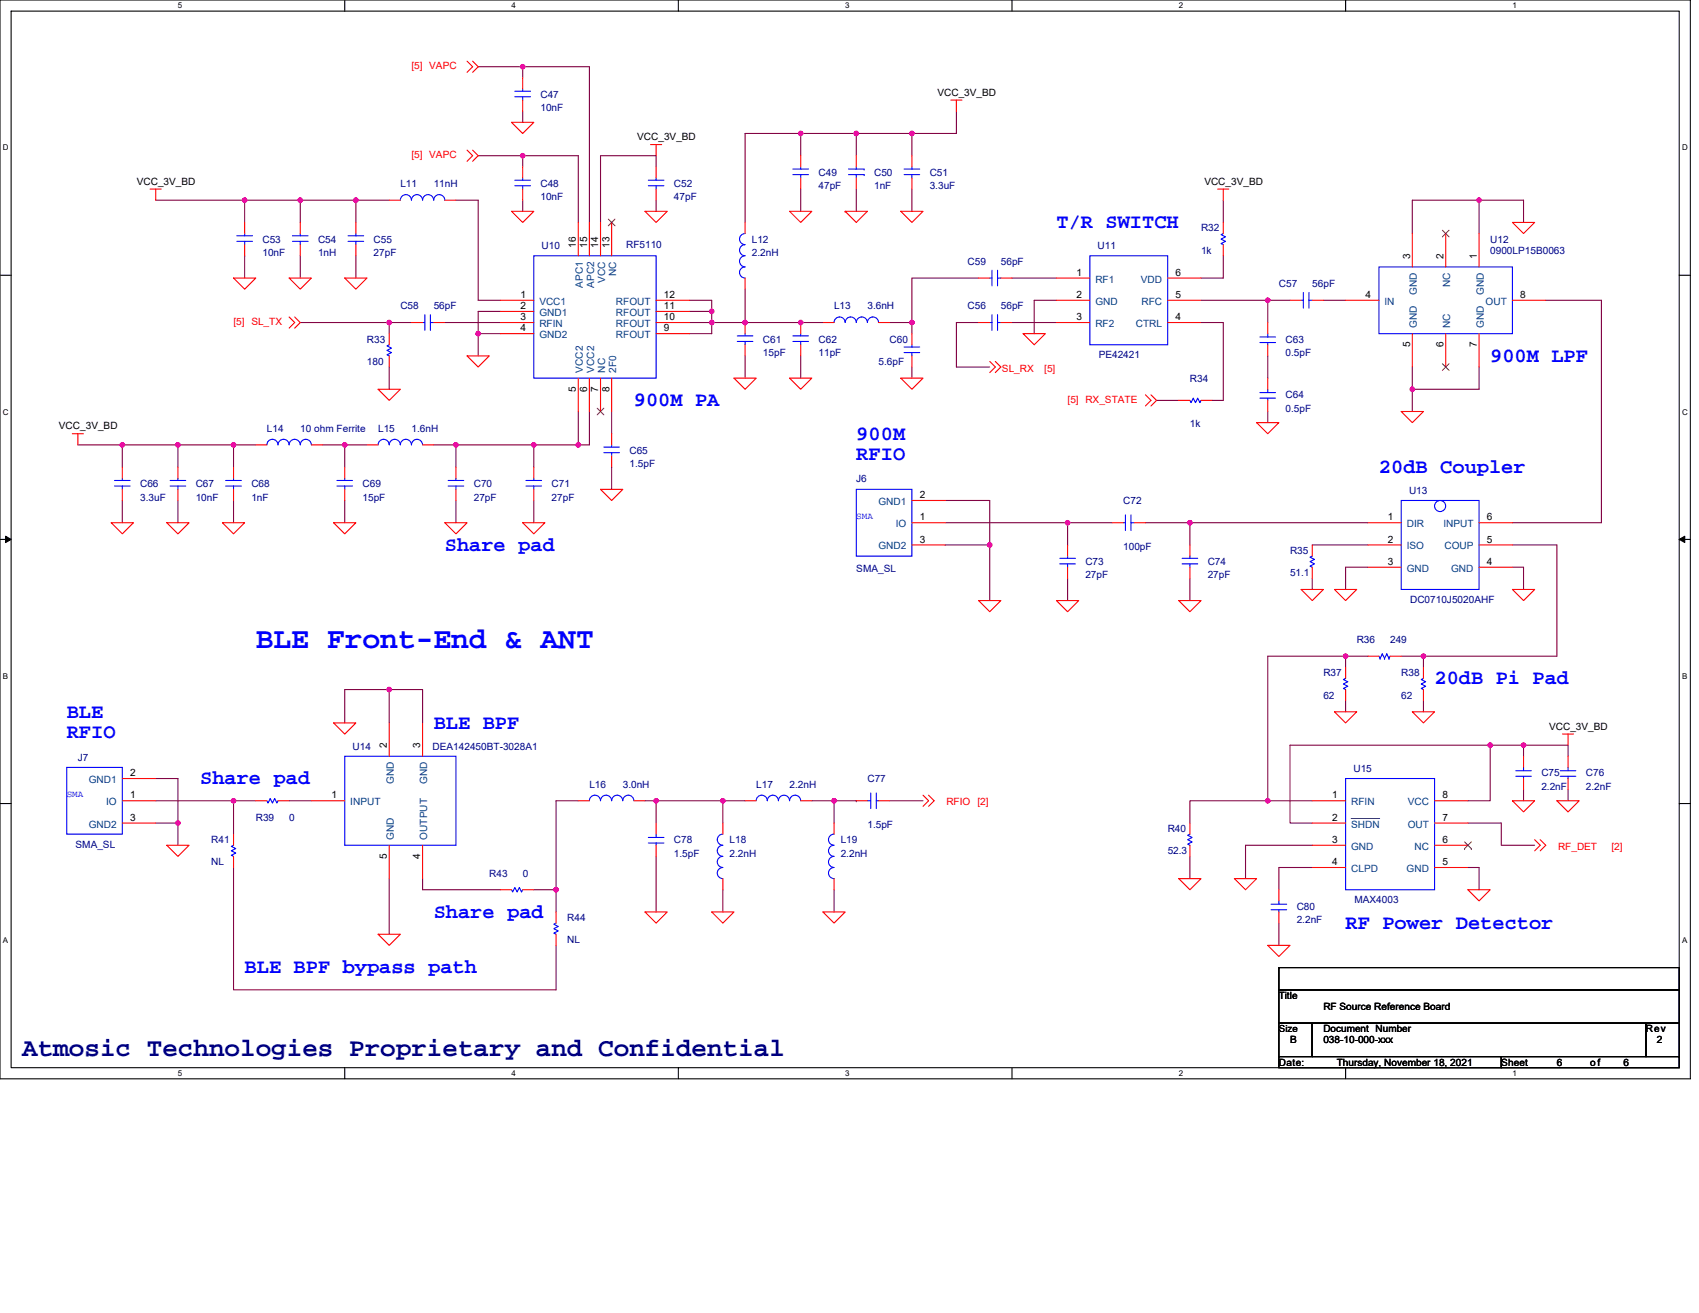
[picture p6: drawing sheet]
<svg xmlns="http://www.w3.org/2000/svg" width="279mm" height="216mm" viewBox="0 0 279 216" stroke-linecap="round" stroke-linejoin="round" font-family="sans-serif">
<path d="M0 0h278v177.4h-278zM1.8 1.8h274.3v173.8h-274.3z" fill="none" stroke="#000" stroke-width=".18"/>
<g fill="#fff">
<path d="M29.3 .2h.7v1.4h-.7z"/>
<path d="M29.3 175.7h.7v1.5h-.7z"/>
</g>
<path d="M56.7 0v1.8M56.7 175.6v1.8" fill="none" stroke="#000" stroke-width=".18"/>
<g fill="#fff">
<path d="M84.1 .2h.8v1.4h-.8z"/>
<path d="M84.1 175.7h.8v1.5h-.8z"/>
</g>
<path d="M111.6 0v1.8M111.6 175.6v1.8" fill="none" stroke="#000" stroke-width=".18"/>
<g fill="#fff">
<path d="M139 .2h.7v1.4h-.7z"/>
<path d="M139 175.7h.7v1.5h-.7z"/>
</g>
<path d="M166.4 0v1.8M166.4 175.6v1.8" fill="none" stroke="#000" stroke-width=".18"/>
<g fill="#fff">
<path d="M193.9 .2h.7v1.4h-.7z"/>
<path d="M193.9 175.7h.7v1.5h-.7z"/>
</g>
<path d="M221.3 0v1.8M221.3 175.6v1.8" fill="none" stroke="#000" stroke-width=".18"/>
<g fill="#fff">
<path d="M248.7 .2h.8v1.4h-.8z"/>
<path d="M248.7 175.7h.8v1.5h-.8z"/>
<path d="M.5 23.5h.9v1.5h-.9z"/>
<path d="M276.6 23.5h1v1.5h-1z"/>
<path d="M.5 67h.9v1.4h-.9z"/>
<path d="M276.6 67h1v1.4h-1z"/>
</g>
<path d="M0 45.3h1.8M276.1 45.3h1.9" fill="none" stroke="#000" stroke-width=".18"/>
<g fill="#fff">
<path d="M.5 110.4h.8v1.5h-.8z"/>
<path d="M276.6 110.4h.9v1.5h-.9z"/>
</g>
<path d="M0 88.7h1.8M276.1 88.7h1.9" fill="none" stroke="#000" stroke-width=".18"/>
<path d="M.9 88.2l.9 .5-.9 .5zM276.1 88.7l1-.5v1z" fill="#000"/>
<path d="M.9 88.2l.9 .5-.9 .5zM276.1 88.7l1-.5v1z" fill="none" stroke="#000" stroke-width=".16"/>
<g fill="#fff">
<path d="M.5 153.8h.8v1.5h-.8z"/>
<path d="M276.6 153.8h.9v1.5h-.9z"/>
</g>
<path d="M0 132.1h1.8M276.1 132.1h1.9M210.3 159.1h65.8v3.7h-65.8zM210.3 168.2h5.5v5.5h-5.5zM210.3 162.8h65.8v5.4h-65.8zM210.3 173.7h36.6v1.9h-36.6zM215.8 168.2h54.9v5.5h-54.9zM246.9 173.7h29.2v1.9h-29.2zM270.7 168.2h5.4v5.5h-5.4z" fill="none" stroke="#000" stroke-width=".18"/>
<g fill="none" stroke="#800040" stroke-width=".18">
<path d="M78.6 11h7.4M86 11v1.8M86 11h10.9v25.6M86 18.3v1.8M157.3 18.3v3.6h-7.3M25.6 32.9h14.6M40.2 32.9v3.7M40.2 32.9h9.2M49.4 32.9h9.1M49.4 32.9v3.7M58.5 32.9v3.7M58.5 32.9h5.5"/>
<path d="M75 32.9h3.6v16.5h3.7M78.6 25.6h7.4M86 25.6h9.1v11M86 25.6v1.8M86 32.9v1.8M107.9 27.4v-1.8h-9.1v11M107.9 32.9v1.8M131.7 21.9h-9.2v14.7M131.7 21.9v3.7M131.7 21.9h.1M131.7 21.9h9.1M131.7 31.1v3.6"/>
<path d="M140.8 31.1v3.6M150 21.9h-9.2v3.7M150 21.9v3.7M150 31.1v3.6M201.2 32.9v3.7M243.2 32.9v5.5M243.2 32.9h-10.9v5.5M243.2 32.9h7.3v3.7M40.2 42.1v3.6M49.4 53h14.6M49.4 42.1v3.6M58.5 42.1v3.6"/>
<path d="M64 53h3.7M64 53v1.9M73.2 53h9.1M78.6 54.9h3.7M78.6 54.9v3.6M82.3 51.2h-3.7v3.7M113.4 49.4h3.6v1.8M113.4 51.2h3.6M113.4 53h3.6M117 51.2v1.8M117 53v1.9h-3.6M117 53h5.5"/>
<path d="M122.5 58.5v3.7M122.5 53h12.8M122.5 47.5v5.5M131.7 58.5v3.7M146.3 53h3.7M150 53v1.9M160.9 53h-3.6v7.4h5.5M160.9 45.7h-10.9v7.3M166.4 45.7h7.3M166.4 53h7.3M173.7 49.4h-3.6v5.5M197.5 49.4h11"/>
<path d="M197.5 53h3.7v12.8h-1.9M201.2 42.1v3.6h-3.7M208.5 58.5v3.7M212.1 49.4h-3.6v3.6M217.6 49.4h3.7M254.2 49.4h9.1v36.6h-14.6M12.8 73.2h7.3M20.1 73.2h9.2M20.1 73.2v3.6M29.3 73.2h9.1M29.3 73.2v3.6M38.4 73.2h3.7"/>
<path d="M38.4 73.2v3.6M53 73.2h3.7M56.7 73.2h3.7M56.7 73.2v3.6M64 60.4v3.6M71.3 73.2h3.7M75 73.2h12.8M75 73.2v3.6M87.8 73.2h7.3M87.8 73.2v3.6M95.1 67.7v5.5M96.9 67.7v5.5h-1.8"/>
<path d="M100.6 76.8v3.7M100.6 67.7v3.6M150 60.4v1.8M190.2 65.8h3.7M208.5 67.7v1.8M232.3 64v3.7M232.3 60.4v3.6M243.2 60.4v3.6h-10.9M20.1 82.3v3.7M29.3 82.3v3.7M38.4 82.3v3.7M56.7 82.3v3.7"/>
<path d="M75 82.3v3.7M87.8 82.3v3.7M155.4 86h20.2M155.4 82.3h7.4v7.3M155.4 89.6h7.4M162.8 89.6v9.2M175.6 95.1v3.7M182.9 86h-7.3v3.6M188.4 86h7.3M195.7 95.1v3.7M195.7 86v3.6M195.7 86h29.2"/>
<path d="M215.8 89.6h9.1M215.8 95.1v1.8M224.9 93.3h-3.6v3.6M248.7 93.3h1.8v3.6M248.7 89.6h7.3v18.3h-21.9M64 113.4h-7.3v5.5M64 113.4v5.5M64 113.4h5.5v5.5M221.3 107.9v1.8M221.3 115.2v1.8M221.3 107.9h3.6M221.3 107.9h-12.8v23.8"/>
<path d="M230.4 107.9h3.7M234.1 115.2v1.8M234.1 107.9v1.8M25.6 135.3h3.7M25.6 128h3.7v7.3M25.6 131.7h12.8M29.3 135.3v3.7M38.4 131.7h3.7M38.4 131.7v5.5M47.5 131.7h3.7M95.1 131.7h-3.7v14.6M106.1 131.7h12.8"/>
<path d="M107.9 131.7v3.6M118.9 131.7h3.6M118.9 131.7v3.6M133.5 131.7h3.7M137.2 131.7h3.6M137.2 131.7v3.6M140.8 131.7h.1M146.3 131.7h5.5M208.5 131.7h7.3M208.5 131.7h-12.8v3.6M215.8 139h-11v5.5M241.4 135.3h5.5v3.7h5.5"/>
<path d="M245.1 122.5h-33v12.8h3.7M245.1 122.5h5.4M245.1 122.5v9.2h-3.7M250.5 129.8v1.9M250.5 124.4v-1.9h7.4v1.9M257.9 129.8v1.9M38.4 142.6v20.2h53v-7.4M64 144.5v9.1M69.5 144.5v1.8h12.8M87.8 146.3h3.6M91.4 146.3v3.7M107.9 140.8v9.2"/>
<path d="M118.9 146.3v3.7M137.2 146.3v3.7M195.7 140.8v3.7M210.3 151.8v3.6M215.8 142.6h-5.5v3.7M241.4 142.6h1.8v3.7"/>
</g>
<g fill="#f0f" stroke="#f0f" stroke-width=".18">
<circle cx="85.9" cy="11" r=".37"/>
<circle cx="85.9" cy="25.6" r=".37"/>
<circle cx="140.8" cy="21.9" r=".37"/>
<circle cx="131.7" cy="21.9" r=".37"/>
<circle cx="150" cy="21.9" r=".37"/>
<circle cx="40.2" cy="32.9" r=".37"/>
<circle cx="49.4" cy="32.9" r=".37"/>
<circle cx="58.5" cy="32.9" r=".37"/>
<circle cx="243.2" cy="32.9" r=".37"/>
<circle cx="122.5" cy="53" r=".37"/>
<circle cx="117" cy="51.2" r=".37"/>
<circle cx="64" cy="53" r=".37"/>
<circle cx="117" cy="53" r=".37"/>
<circle cx="131.7" cy="53" r=".37"/>
<circle cx="150" cy="53" r=".37"/>
<circle cx="78.6" cy="54.9" r=".37"/>
<circle cx="95.1" cy="73.1" r=".37"/>
<circle cx="232.3" cy="64" r=".37"/>
<circle cx="20.1" cy="73.1" r=".37"/>
<circle cx="38.4" cy="73.1" r=".37"/>
<circle cx="29.3" cy="73.1" r=".37"/>
<circle cx="56.7" cy="73.1" r=".37"/>
<circle cx="75" cy="73.1" r=".37"/>
<circle cx="87.8" cy="73.1" r=".37"/>
<circle cx="175.6" cy="85.9" r=".37"/>
<circle cx="162.8" cy="89.6" r=".37"/>
<circle cx="195.7" cy="85.9" r=".37"/>
<circle cx="64" cy="113.4" r=".37"/>
<circle cx="29.3" cy="135.3" r=".37"/>
<circle cx="221.3" cy="107.9" r=".37"/>
<circle cx="208.5" cy="131.7" r=".37"/>
<circle cx="245.1" cy="122.5" r=".37"/>
<circle cx="234.1" cy="107.9" r=".37"/>
<circle cx="250.5" cy="122.5" r=".37"/>
<circle cx="107.9" cy="131.7" r=".37"/>
<circle cx="91.4" cy="146.3" r=".37"/>
<circle cx="38.4" cy="131.7" r=".37"/>
<circle cx="208.5" cy="49.4" r=".37"/>
<circle cx="118.9" cy="131.7" r=".37"/>
<circle cx="137.2" cy="131.7" r=".37"/>
</g>
<g fill="none" stroke="#f00" stroke-width=".18">
<path d="M76.8 10.1l.9 .9-.9 .9M77.7 10.1l.9 .9-.9 .9M86 12.8v1.8M86 16.5v1.8M156.4 16.5h1.8M157.3 16.5v1.8M24.7 31.1h1.8M25.6 31.1v1.8M40.2 36.6v1.8M49.4 36.6v1.8M58.5 36.6v1.8M64 32.9h1.8"/>
<path d="M73.2 32.9h1.8M76.8 24.7l.9 .9-.9 .9M77.7 24.7l.9 .9-.9 .9M84.1 20.1h3.7l-1.8 1.8zM84.1 34.7h3.7l-1.8 1.9zM86 27.4v1.9M86 31.1v1.8M95.1 36.6v5.5M96.9 36.6v5.5M98.8 36.6v5.5M100.6 36.6v5.5M106.1 34.7h3.6l-1.8 1.9z"/>
<path d="M107 23.8h1.8M107.9 27.4v1.9M107.9 31.1v1.8M107.9 23.8v1.8M122.5 36.6v1.8M129.8 34.7h3.7l-1.8 1.9zM131.7 25.6v1.8M131.7 29.3v1.8M139 34.7h3.6l-1.8 1.9zM139 34.7h.1M140.8 25.6v1.8M140.8 29.3v1.8"/>
<path d="M148.1 34.7h3.7l-1.8 1.9zM150 25.6v1.8M150 29.3v1.8M200.3 31.1h1.8M201.2 31.1v1.8M201.2 36.6v1.8M232.3 38.4v5.5M237.7 38.4v5.5M243.2 38.4v5.5M248.7 36.6h3.7l-1.9 1.8zM38.4 45.7h3.7l-1.9 1.8zM40.2 40.2v1.9"/>
<path d="M47.5 52.1l1 .9-1 .9M47.5 45.7h3.7l-1.8 1.8zM48.5 52.1l.9 .9-.9 .9M49.4 40.2v1.9M56.7 45.7h3.7l-1.9 1.8zM58.5 40.2v1.9M64 54.9v1.8M64 58.5v1.9M67.7 53h1.8M71.3 53h1.9M76.8 58.5h3.7l-1.9 1.9zM82.3 49.4h5.5"/>
<path d="M82.3 51.2h5.5M82.3 53h5.5M82.3 54.9h5.5M107.9 54.9h5.5M107.9 53h5.5M107.9 51.2h5.5M107.9 49.4h5.5M122.5 53v1.9M122.5 56.7v1.8M122.5 45.7v1.8M131.7 53v1.9M131.7 56.7v1.8"/>
<path d="M135.3 53h1.9M144.5 53h1.8M150 54.9v1.8M150 58.5v1.9M160.9 53h1.9M160.9 45.7h1.9M162.8 59.4l.9 1-.9 .9M163.7 59.4l.9 1-.9 .9M164.6 53h1.8M164.6 45.7h1.8M168.2 54.9h3.7l-1.8 1.8zM173.7 45.7h5.5"/>
<path d="M173.7 49.4h5.5M173.7 53h5.5M192 53h5.5M192 49.4h5.5M192 45.7h5.5M201.2 40.2v1.9M208.5 56.7v1.8M208.5 53v1.9M212.1 49.4h1.9M215.8 49.4h1.8M221.3 49.4h5.5M232.3 54.9v5.5"/>
<path d="M237.7 54.9v5.5M243.2 54.9v5.5M248.7 49.4h5.5M11.9 71.3h1.8M12.8 71.3v1.9M20.1 76.8v1.8M29.3 76.8v1.8M38.4 76.8v1.8M42.1 73.2h1.8M51.2 73.2h1.8M56.7 76.8v1.8M60.4 73.2h1.8"/>
<path d="M62.2 64h3.6l-1.8 1.8zM69.5 73.2h1.8M75 76.8v1.8M87.8 76.8v1.8M95.1 62.2v5.5M96.9 62.2v5.5M98.8 62.2v5.5M100.6 62.2v5.5M100.6 71.3v1.9M100.6 75v1.8M120.7 62.2h3.7l-1.9 1.8zM129.8 62.2h3.7l-1.8 1.8z"/>
<path d="M148.1 62.2h3.7l-1.8 1.8zM188.4 64.9l.9 .9-.9 1M189.3 64.9l.9 .9-.9 1M193.9 65.8h1.8M197.5 65.8h1.8M206.7 69.5h3.6l-1.8 1.8zM208.5 65.8v1.9M208.5 62.2v1.8M230.4 67.7h3.7l-1.8 1.8zM18.3 86h3.6l-1.8 1.8zM20.1 80.5v1.8M27.4 86h3.7l-1.8 1.8z"/>
<path d="M29.3 80.5v1.8M36.6 86h3.6l-1.8 1.8zM38.4 80.5v1.8M54.9 86h3.6l-1.8 1.8zM56.7 80.5v1.8M73.2 86h3.6l-1.8 1.8zM75 80.5v1.8M86 86h3.6l-1.8 1.8zM87.8 80.5v1.8M98.8 80.5h3.6l-1.8 1.8zM150 86h5.4M150 82.3h5.4"/>
<path d="M150 89.6h5.4M160.9 98.8h3.7l-1.8 1.8zM173.7 98.8h3.7l-1.8 1.8zM175.6 89.6v1.8M175.6 93.3v1.8M182.9 86h1.8M186.5 86h1.9M193.9 98.8h3.6l-1.8 1.8zM195.7 89.6v1.8M195.7 93.3v1.8M214 96.9h3.6l-1.8 1.9zM215.8 89.6v1.8"/>
<path d="M215.8 93.3v1.8M219.5 96.9h3.6l-1.8 1.9zM224.9 86h5.5M224.9 89.6h5.5M224.9 93.3h5.5M243.2 93.3h5.5M243.2 89.6h5.5M243.2 86h5.5M248.7 96.9h3.7l-1.9 1.9zM54.9 118.9h3.6l-1.8 1.8zM64 118.9v5.5M69.5 118.9v5.5"/>
<path d="M219.5 117h3.6l-1.8 1.9zM221.3 109.7v1.9M221.3 113.4v1.8M224.9 107.9h1.9M228.6 107.9h1.8M232.3 117h3.6l-1.8 1.9zM234.1 109.7v1.9M234.1 113.4v1.8M20.1 131.7h5.5M20.1 128h5.5M20.1 135.3h5.5M27.4 139h3.7l-1.8 1.8z"/>
<path d="M38.4 137.2v1.8M42.1 131.7h1.8M45.7 131.7h1.8M51.2 131.7h5.5M64 139v5.5M69.5 139v5.5M95.1 131.7h1.8M104.2 131.7h1.9M107.9 139v1.8M107.9 135.3v1.9M118.9 135.3v1.9M122.5 131.7h1.9"/>
<path d="M131.7 131.7h1.8M137.2 135.3v1.9M140.8 131.7h1.8M144.5 131.7h1.8M151.8 130.8l.9 .9-.9 .9M152.7 130.8l.9 .9-.9 .9M195.7 135.3v1.9M195.7 139v1.8M215.8 131.7h5.5M215.8 135.3h5.5M215.8 139h5.5M235.9 139h5.5"/>
<path d="M235.9 135.3h5.5M235.9 131.7h5.5M248.7 131.7h3.7l-1.9 1.8zM250.5 128v1.8M250.5 124.4v1.8M252.4 138.1l.9 .9-.9 .9M253.3 138.1l.9 .9-.9 .9M256 131.7h3.7l-1.8 1.8zM256.9 120.7h1.9M257.9 128v1.8M257.9 124.4v1.8M257.9 120.7v1.8"/>
<path d="M38.4 140.8v1.8M62.2 153.6h3.6l-1.8 1.8zM82.3 146.3h1.8M86 146.3h1.8M91.4 150v1.8M91.4 153.6v1.8M106.1 150h3.6l-1.8 1.8zM117 150h3.7l-1.8 1.8zM118.9 144.5v1.8M135.3 150h3.7l-1.8 1.8zM137.2 144.5v1.8M193.9 144.5h3.6l-1.8 1.8z"/>
<path d="M203 144.5h3.7l-1.9 1.8zM208.5 155.4h3.6l-1.8 1.9zM210.3 150v1.8M210.3 146.3v1.8M215.8 142.6h5.5M235.9 142.6h5.5M241.4 146.3h3.7l-1.9 1.8z"/>
</g>
<g fill="none" stroke="#00f" stroke-width=".18">
<path d="M84.7 15.9h2.5M84.7 15h2.5M86 14.6v.4M86 15.9v.6M39 39.7h2.5M39 38.8h2.5M40.2 38.4v.4M40.2 39.7v.5M48.1 39.7h2.6M48.1 38.8h2.6M49.4 38.4v.4M49.4 39.7v.5"/>
<path d="M57.2 39.7h2.6M57.2 38.8h2.6M58.5 38.4v.4M58.5 39.7v.5M73.1 32.9a.91 .91 0 0 0-.9-.9 .91 .91 0 0 0-.9 .9 .91 .91 0 0 0-.9-.9 .91 .91 0 0 0-.9 .9 .91 .91 0 0 0-.9-.9 .91 .91 0 0 0-.9 .9 .91 .91 0 0 0-1-.9 .91 .91 0 0 0-.9 .9M84.7 30.5h2.5M84.7 29.6h2.5M86 29.3v.3M86 30.5v.6M106.6 30.5h2.6M106.6 29.6h2.6M107.9 29.3v.3"/>
<path d="M107.9 30.5v.6M122.5 38.4a.91 .91 0 0 0-.9 .9 .91 .91 0 0 0 .9 .9M130.4 28.7h2.6M130.4 27.8h2.6M131.7 27.4v.4M131.7 28.7v.6M139.5 28.7h2.6M139.5 27.8h2.6M140.8 27.4v.4M140.8 28.7v.6M142.1 28.7h.1M142.1 27.8h.1"/>
<path d="M148.7 28.7h2.5M148.7 27.8h2.5M150 27.4v.4M150 28.7v.6M201.2 38.4l-.4 .2 .7 .4-.7 .3 .7 .4-.7 .3 .4 .2M64 56.7l-.4 .2 .8 .3-.8 .4 .8 .4-.8 .3 .4 .2M69.5 53h.4M69.9 51.8v2.5M70.8 51.8v2.5M70.8 53h.5M87.8 42.1h20.1v20.1h-20.1zM121.2 56.1h2.6"/>
<path d="M121.2 55.2h2.6M122.5 43.9a.91 .91 0 0 0-.9 .9 .91 .91 0 0 0 .9 .9M122.5 40.2a.91 .91 0 0 0-.9 .9 .91 .91 0 0 0 .9 1 .91 .91 0 0 0-.9 .9 .91 .91 0 0 0 .9 .9M122.5 54.9v.3M122.5 56.1v.6M130.4 56.1h2.6M130.4 55.2h2.6M131.7 54.9v.3M131.7 56.1v.6M144.5 53a.91 .91 0 0 0-.9-.9 .91 .91 0 0 0-1 .9 .91 .91 0 0 0-.9-.9 .91 .91 0 0 0-.9 .9 .91 .91 0 0 0-.9-.9 .91 .91 0 0 0-.9 .9 .91 .91 0 0 0-.9-.9 .91 .91 0 0 0-.9 .9M148.7 58h2.5M148.7 57.1h2.5"/>
<path d="M150 56.7v.4M150 58v.5M162.8 53h.3M162.8 45.7h.3M163.1 51.8v2.5M163.1 44.4v2.6M164 51.8v2.5M164 44.4v2.6M164 53h.6M164 45.7h.6M179.2 42.1h12.8v14.6h-12.8zM207.2 55.4h2.6"/>
<path d="M207.2 56.3h2.6M208.5 56.3v.4M208.5 54.9v.5M214 49.4h.3M214.3 48.1v2.6M215.3 48.1v2.6M215.3 49.4h.5M226.8 43.9h21.9v11h-21.9zM18.8 79.9h2.6M18.8 79h2.6M20.1 78.6v.4M20.1 79.9v.6"/>
<path d="M28 79.9h2.5M28 79h2.5M29.3 78.6v.4M29.3 79.9v.6M37.1 79.9h2.6M37.1 79h2.6M38.4 78.6v.4M38.4 79.9v.6M43.9 73.1a.91 .91 0 0 1 .9-.9 .91 .91 0 0 1 .9 .9 .91 .91 0 0 1 .9-.9 .91 .91 0 0 1 .9 .9M47.5 73.1a.91 .91 0 0 1 1-.9 .91 .91 0 0 1 .9 .9 .91 .91 0 0 1 .9-.9 .91 .91 0 0 1 .9 .9M55.4 79.9h2.6M55.4 79h2.6"/>
<path d="M56.7 78.6v.4M56.7 79.9v.6M62.2 73.1a.91 .91 0 0 1 .9-.9 .91 .91 0 0 1 .9 .9 .91 .91 0 0 1 .9-.9 .91 .91 0 0 1 .9 .9 .91 .91 0 0 1 .9-.9 .91 .91 0 0 1 1 .9 .91 .91 0 0 1 .9-.9 .91 .91 0 0 1 .9 .9M73.7 79.9h2.6M73.7 79h2.6M75 78.6v.4M75 79.9v.6M86.5 79.9h2.6M86.5 79h2.6M87.8 78.6v.4M87.8 79.9v.6M99.3 74.4h2.6"/>
<path d="M99.3 73.5h2.6M100.6 73.2v.3M100.6 74.4v.6M195.7 65.8l.2 .4 .3-.7 .4 .7 .4-.7 .3 .7 .2-.4M207.2 64.6h2.6M207.2 65.5h2.6M208.5 65.5v.3M208.5 64v.6M140.8 80.5h9.2v10.9h-9.2zM174.3 92.7h2.5M174.3 91.8h2.5M175.6 91.4v.4"/>
<path d="M175.6 92.7v.6M184.7 86h.4M185.1 84.7v2.5M186 84.7v2.5M186 86h.5M194.4 92.7h2.6M194.4 91.8h2.6M195.7 91.4v.4M195.7 92.7v.6M215.8 91.4l-.4 .2 .8 .4-.8 .4 .8 .3-.8 .4 .4 .2M230.4 82.3h12.8v14.6h-12.8zM221.3 111.6l-.4 .1 .8 .4-.8 .4 .8 .3-.8 .4 .4 .2"/>
<path d="M226.8 107.9l.2 .4M227 108.3h.1M227.3 107.5l-.3 .8M227.3 107.5h.1M227.3 107.5l.4 .8M227.7 108.3h.1M228.1 107.5l-.4 .8M228.1 107.5h.1M228.1 107.5l.3 .8M228.4 108.3h.1M228.6 107.9l-.2 .4M234.1 111.6l-.4 .1 .8 .4-.8 .4 .8 .3-.8 .4 .4 .2"/>
<path d="M11 126.2h9.1v11h-9.1zM38.4 139l-.4 .2 .8 .3-.8 .4 .8 .4-.8 .3 .4 .2M43.9 131.7l.2 .3 .3-.7 .4 .7 .4-.7 .3 .7 .2-.3M56.7 124.4h18.3v14.6h-18.3zM96.9 131.7a.91 .91 0 0 1 .9-.9 .91 .91 0 0 1 .9 .9 .91 .91 0 0 1 1-.9 .91 .91 0 0 1 .9 .9M100.6 131.7a.91 .91 0 0 1 .9-.9 .91 .91 0 0 1 .9 .9 .91 .91 0 0 1 .9-.9 .91 .91 0 0 1 .9 .9M106.6 137.7h2.6M106.6 138.6h2.6M107.9 138.6v.4M107.9 137.2v.5M118.9 137.2a.91 .91 0 0 0-.9 .9 .91 .91 0 0 0 .9 .9 .91 .91 0 0 0-.9 .9 .91 .91 0 0 0 .9 .9 .91 .91 0 0 0-.9 .9 .91 .91 0 0 0 .9 .9 .91 .91 0 0 0-.9 1 .91 .91 0 0 0 .9 .9M124.4 131.7a.91 .91 0 0 1 .9-.9 .91 .91 0 0 1 .9 .9 .91 .91 0 0 1 .9-.9 .91 .91 0 0 1 .9 .9 .91 .91 0 0 1 .9-.9 .91 .91 0 0 1 .9 .9 .91 .91 0 0 1 1-.9 .91 .91 0 0 1 .9 .9"/>
<path d="M137.2 137.2a.91 .91 0 0 0-1 .9 .91 .91 0 0 0 1 .9 .91 .91 0 0 0-1 .9 .91 .91 0 0 0 1 .9 .91 .91 0 0 0-1 .9 .91 .91 0 0 0 1 .9 .91 .91 0 0 0-1 1 .91 .91 0 0 0 1 .9M142.6 131.7h.6M143.2 130.4v2.6M144.1 131.7h.4M144.1 130.4v2.6M195.7 137.2l-.4 .1 .7 .4-.7 .4 .7 .3-.7 .4 .4 .2M221.3 128h14.6v18.3h-14.6zM249.3 126.7h2.5M249.3 127.6h2.5M250.5 127.6v.4M250.5 126.2v.5M256.6 126.7h2.5"/>
<path d="M256.6 127.6h2.5M257.9 127.6v.4M257.9 126.2v.5M84.1 146.3l.2 .4 .4-.8 .3 .8 .4-.8 .4 .8 .2-.4M91.4 151.8l-.3 .2 .7 .3-.7 .4 .7 .4-.7 .3 .3 .2M209 148.7h2.6M209 149.6h2.6M210.3 149.6v.4M210.3 148.1v.6"/>
<circle cx="236.8" cy="83.2" r=".91"/>
</g>
<path d="M100 36l1.1 1.1M101.1 36l-1.1 1.1M237.2 37.9l1.1 1.1M238.3 37.9l-1.1 1.1M237.2 59.8l1.1 1.1M238.3 59.8l-1.1 1.1M98.2 67.1l1.1 1.1M99.3 67.1l-1.1 1.1M240.8 139.5h.1M240.9 138.4l1.1 1.1M241.9 138.4l-1.1 1.1M242 139.5h.1" fill="none" stroke="#804000" stroke-width=".16"/>
<path d="M222.2 134.6h4.7" fill="none" stroke="#004080" stroke-width=".16"/>
<text font-size="4.9" fill="#00f" x="42.1" y="106.5">BLE Front-End &amp; ANT</text>
<text font-size="4.3" fill="#000080" x="3.7" y="173.6">Atmosic Technologies Proprietary and Confidential</text>
<g font-size="3.3" fill="#00f">
<text x="173.7" y="37.5">T/R SWITCH</text>
<text x="245.1" y="59.5">900M LPF</text>
<text x="104.2" y="66.8">900M PA</text>
<text x="140.8" y="72.3">900M</text>
<text x="140.8" y="75.6">RFIO</text>
<text x="226.8" y="77.8">20dB Coupler</text>
<text x="73.2" y="90.6">Share pad</text>
<text x="235.9" y="112.5">20dB Pi Pad</text>
<text x="11" y="118">BLE</text>
<text x="71.3" y="119.8">BLE BPF</text>
<text x="11" y="121.3">RFIO</text>
<text x="32.9" y="129">Share pad</text>
<text x="71.3" y="150.9">Share pad</text>
<text x="221.3" y="152.7">RF Power Detector</text>
<text x="40.2" y="160.1">BLE BPF bypass path</text>
</g>
<g font-size="1.6" fill="#f00">
<text x="67.7" y="11.4">[5] VAPC</text>
<text x="67.7" y="26">[5] VAPC</text>
<text x="38.4" y="53.4">[5] SL_TX</text>
<text x="164.8" y="61.1">SL_RX</text>
<text x="171.7" y="61.1">[5]</text>
<text x="175.6" y="66.2">[5] RX_STATE</text>
<text x="155.6" y="132.4">RFIO</text>
<text x="160.8" y="132.4">[2]</text>
<text x="256.2" y="139.7">RF_DET</text>
<text x="265" y="139.7">[2]</text>
</g>
<g font-size="1.6" fill="#000080">
<text x="88.9" y="16.1">C47</text>
<text x="88.9" y="18.3">10nF</text>
<text x="134.6" y="28.9">C49</text>
<text x="143.7" y="28.9">C50</text>
<text x="152.9" y="28.9">C51</text>
<text x="65.8" y="30.7">L11</text>
<text x="71.3" y="30.7">11nH</text>
<text x="88.9" y="30.7">C48</text>
<text x="88.9" y="32.9">10nF</text>
<text x="110.8" y="30.7">C52</text>
<text x="110.8" y="32.9">47pF</text>
<text x="134.6" y="31.1">47pF</text>
<text x="143.7" y="31.1">1nF</text>
<text x="152.9" y="31.1">3.3uF</text>
<text x="43.2" y="39.9">C53</text>
<text x="52.3" y="39.9">C54</text>
<text x="61.4" y="39.9">C55</text>
<text x="89.1" y="41">U10</text>
<text x="103" y="40.8">RF5110</text>
<text x="123.6" y="39.9">L12</text>
<text x="180.5" y="41">U11</text>
<text x="197.5" y="38.1">R32</text>
<text x="197.5" y="41.7">1k</text>
<text x="245.1" y="39.9">U12</text>
<text x="245.1" y="41.7">0900LP15B0063</text>
<text x="43.2" y="42.1">10nF</text>
<text x="52.3" y="42.1">1nH</text>
<text x="61.4" y="42.1">27pF</text>
<text x="123.6" y="42.1">2.2nH</text>
<text x="159.1" y="43.5">C59</text>
<text x="164.6" y="43.5">56pF</text>
<text x="210.3" y="47.2">C57</text>
<text x="215.8" y="47.2">56pF</text>
<text x="65.8" y="50.9">C58</text>
<text x="71.3" y="50.9">56pF</text>
<text x="137.2" y="50.9">L13</text>
<text x="142.6" y="50.9">3.6nH</text>
<text x="159.1" y="50.9">C56</text>
<text x="164.6" y="50.9">56pF</text>
<text x="60.4" y="56.3">R33</text>
<text x="125.5" y="56.3">C61</text>
<text x="125.5" y="58.5">15pF</text>
<text x="134.6" y="56.3">C62</text>
<text x="134.6" y="58.5">11pF</text>
<text x="146.3" y="56.3">C60</text>
<text x="180.7" y="58.9">PE42421</text>
<text x="211.4" y="56.3">C63</text>
<text x="211.4" y="58.5">0.5pF</text>
<text x="60.4" y="60">180</text>
<text x="144.5" y="60">5.6pF</text>
<text x="195.7" y="62.8">R34</text>
<text x="211.4" y="65.5">C64</text>
<text x="43.9" y="71">L14</text>
<text x="49.4" y="71">10 ohm Ferrite</text>
<text x="62.2" y="71">L15</text>
<text x="67.7" y="71">1.6nH</text>
<text x="195.7" y="70.2">1k</text>
<text x="211.4" y="67.7">0.5pF</text>
<text x="103.5" y="74.6">C65</text>
<text x="103.5" y="76.8">1.5pF</text>
<text x="23" y="80.1">C66</text>
<text x="23" y="82.3">3.3uF</text>
<text x="32.2" y="80.1">C67</text>
<text x="32.2" y="82.3">10nF</text>
<text x="41.3" y="80.1">C68</text>
<text x="41.3" y="82.3">1nF</text>
<text x="59.6" y="80.1">C69</text>
<text x="59.6" y="82.3">15pF</text>
<text x="77.9" y="80.1">C70</text>
<text x="77.9" y="82.3">27pF</text>
<text x="90.7" y="80.1">C71</text>
<text x="90.7" y="82.3">27pF</text>
<text x="140.8" y="79.2">J6</text>
<text x="184.7" y="82.9">C72</text>
<text x="231.7" y="81.2">U13</text>
<text x="140.8" y="94">SMA_SL</text>
<text x="178.5" y="92.9">C73</text>
<text x="178.5" y="95.1">27pF</text>
<text x="184.7" y="90.4">100pF</text>
<text x="198.6" y="92.9">C74</text>
<text x="198.6" y="95.1">27pF</text>
<text x="212.1" y="91.1">R35</text>
<text x="212.1" y="94.8">51.1</text>
<text x="231.9" y="99.1">DC0710J5020AHF</text>
<text x="223.1" y="105.7">R36</text>
<text x="228.6" y="105.7">249</text>
<text x="217.6" y="111.2">R37</text>
<text x="230.4" y="111.2">R38</text>
<text x="217.6" y="114.9">62</text>
<text x="230.4" y="114.9">62</text>
<text x="12.8" y="125.1">J7</text>
<text x="58" y="123.3">U14</text>
<text x="71.1" y="123.3">DEA142450BT-3028A1</text>
<text x="96.9" y="129.5">L16</text>
<text x="102.4" y="129.5">3.0nH</text>
<text x="124.4" y="129.5">L17</text>
<text x="129.8" y="129.5">2.2nH</text>
<text x="142.6" y="128.6">C77</text>
<text x="222.6" y="126.9">U15</text>
<text x="253.5" y="127.7">C75</text>
<text x="253.5" y="129.9">2.2nF</text>
<text x="260.8" y="127.7">C76</text>
<text x="260.8" y="129.9">2.2nF</text>
<text x="42.1" y="135">R39</text>
<text x="47.5" y="135">0</text>
<text x="142.6" y="136.1">1.5pF</text>
<text x="192" y="136.8">R40</text>
<text x="12.4" y="139.4">SMA_SL</text>
<text x="34.7" y="138.6">R41</text>
<text x="34.7" y="142.3">NL</text>
<text x="110.8" y="138.6">C78</text>
<text x="110.8" y="140.8">1.5pF</text>
<text x="120" y="138.6">L18</text>
<text x="120" y="140.8">2.2nH</text>
<text x="138.3" y="138.6">L19</text>
<text x="138.3" y="140.8">2.2nH</text>
<text x="192" y="140.5">52.3</text>
<text x="80.5" y="144.1">R43</text>
<text x="86" y="144.1">0</text>
<text x="213.2" y="149.6">C80</text>
<text x="222.7" y="148.5">MAX4003</text>
<text x="93.3" y="151.4">R44</text>
<text x="93.3" y="155.1">NL</text>
<text x="213.2" y="151.8">2.2nF</text>
</g>
<g font-size="1.6">
<text x="154.2" y="15.7">VCC_3V_BD</text>
<text x="104.8" y="23.1">VCC_3V_BD</text>
<text x="22.5" y="30.4">VCC_3V_BD</text>
<text x="198.1" y="30.4">VCC_3V_BD</text>
<text x="94.7" y="40.8" transform="rotate(-90 94.7 40.8)">16</text>
<text x="96.6" y="40.8" transform="rotate(-90 96.6 40.8)">15</text>
<text x="98.4" y="40.8" transform="rotate(-90 98.4 40.8)">14</text>
<text x="100.2" y="40.8" transform="rotate(-90 100.2 40.8)">13</text>
<text x="177" y="45.3">1</text>
<text x="193.3" y="45.3">6</text>
<text x="231.9" y="42.6" transform="rotate(-90 231.9 42.6)">3</text>
<text x="237.4" y="42.6" transform="rotate(-90 237.4 42.6)">2</text>
<text x="242.9" y="42.6" transform="rotate(-90 242.9 42.6)">1</text>
<text x="85.6" y="49">1</text>
<text x="85.6" y="50.8">2</text>
<text x="85.6" y="52.7">3</text>
<text x="109.2" y="52.7">10</text>
<text x="109.2" y="50.8">11</text>
<text x="109.2" y="49">12</text>
<text x="177" y="49">2</text>
<text x="177" y="52.7">3</text>
<text x="193.3" y="49">5</text>
<text x="193.3" y="52.7">4</text>
<text x="224.6" y="49">4</text>
<text x="250" y="49">8</text>
<text x="85.6" y="54.5">4</text>
<text x="109.2" y="54.5">9</text>
<text x="231.9" y="57.1" transform="rotate(-90 231.9 57.1)">5</text>
<text x="237.4" y="57.1" transform="rotate(-90 237.4 57.1)">6</text>
<text x="242.9" y="57.1" transform="rotate(-90 242.9 57.1)">7</text>
<text x="94.7" y="64.4" transform="rotate(-90 94.7 64.4)">5</text>
<text x="96.6" y="64.4" transform="rotate(-90 96.6 64.4)">6</text>
<text x="98.4" y="64.4" transform="rotate(-90 98.4 64.4)">7</text>
<text x="100.2" y="64.4" transform="rotate(-90 100.2 64.4)">8</text>
<text x="9.7" y="70.6">VCC_3V_BD</text>
<text x="151.2" y="81.9">2</text>
<text x="151.2" y="85.6">1</text>
<text x="151.2" y="89.2">3</text>
<text x="228.2" y="85.6">1</text>
<text x="228.2" y="89.2">2</text>
<text x="244.5" y="89.2">5</text>
<text x="244.5" y="85.6">6</text>
<text x="228.2" y="92.9">3</text>
<text x="244.5" y="92.9">4</text>
<text x="254.7" y="120">VCC_3V_BD</text>
<text x="63.6" y="123.1" transform="rotate(-90 63.6 123.1)">2</text>
<text x="69.1" y="123.1" transform="rotate(-90 69.1 123.1)">3</text>
<text x="21.4" y="131.3">1</text>
<text x="21.4" y="127.6">2</text>
<text x="54.5" y="131.3">1</text>
<text x="219.1" y="131.3">1</text>
<text x="237.2" y="131.3">8</text>
<text x="21.4" y="135">3</text>
<text x="219.1" y="135">2</text>
<text x="237.2" y="135">7</text>
<text x="63.6" y="141.2" transform="rotate(-90 63.6 141.2)">5</text>
<text x="69.1" y="141.2" transform="rotate(-90 69.1 141.2)">4</text>
<text x="219.1" y="138.6">3</text>
<text x="219.1" y="142.3">4</text>
<text x="237.2" y="138.6">6</text>
<text x="237.2" y="142.3">5</text>
<text x="210.3" y="164.2">Title</text>
<text x="217.6" y="166.1">RF Source Reference Board</text>
<text x="210.3" y="169.7">Size</text>
<text x="212.1" y="171.6">B</text>
<text x="217.6" y="169.7">Document Number</text>
<text x="217.6" y="171.6">038-10-000-xxx</text>
<text x="270.7" y="169.7">Rev</text>
<text x="272.5" y="171.6">2</text>
<text x="210.3" y="175.2">Date:</text>
<text x="219.8" y="175.2">Thursday, November 18, 2021</text>
<text x="246.9" y="175.2">Sheet</text>
<text x="256" y="175.2">6</text>
<text x="261.5" y="175.2">of</text>
<text x="267" y="175.2">6</text>
</g>
<g font-size="1.6" fill="#004080">
<text x="95.9" y="47.3" transform="rotate(-90 95.9 47.3)">APC1</text>
<text x="97.7" y="47.3" transform="rotate(-90 97.7 47.3)">APC2</text>
<text x="99.5" y="46.5" transform="rotate(-90 99.5 46.5)">VCC</text>
<text x="101.3" y="45.4" transform="rotate(-90 101.3 45.4)">NC</text>
<text x="180.1" y="46.5">RF1</text>
<text x="187.6" y="46.5">VDD</text>
<text x="238.5" y="47.2" transform="rotate(-90 238.5 47.2)">NC</text>
<text x="88.7" y="50.1">VCC1</text>
<text x="88.7" y="51.9">GND1</text>
<text x="88.7" y="53.8">RFIN</text>
<text x="101.3" y="53.8">RFOUT</text>
<text x="101.3" y="51.9">RFOUT</text>
<text x="101.3" y="50.1">RFOUT</text>
<text x="180.1" y="50.1">GND</text>
<text x="180.1" y="53.8">RF2</text>
<text x="186.8" y="53.8">CTRL</text>
<text x="187.7" y="50.1">RFC</text>
<text x="227.7" y="50.1">IN</text>
<text x="233" y="53.9" transform="rotate(-90 233 53.9)">GND</text>
<text x="233" y="48.5" transform="rotate(-90 233 48.5)">GND</text>
<text x="238.5" y="53.9" transform="rotate(-90 238.5 53.9)">NC</text>
<text x="244" y="53.9" transform="rotate(-90 244 53.9)">GND</text>
<text x="244" y="48.5" transform="rotate(-90 244 48.5)">GND</text>
<text x="244.3" y="50.1">OUT</text>
<text x="88.7" y="55.6">GND2</text>
<text x="101.3" y="55.6">RFOUT</text>
<text x="95.9" y="61.3" transform="rotate(-90 95.9 61.3)">VCC2</text>
<text x="97.7" y="61.3" transform="rotate(-90 97.7 61.3)">VCC2</text>
<text x="99.5" y="61.3" transform="rotate(-90 99.5 61.3)">NC</text>
<text x="101.3" y="61.3" transform="rotate(-90 101.3 61.3)">2F0</text>
<text x="144.4" y="83">GND1</text>
<text x="147.3" y="86.7">IO</text>
<text x="231.3" y="86.7">DIR</text>
<text x="237.4" y="86.7">INPUT</text>
<text x="144.4" y="90.4">GND2</text>
<text x="231.3" y="90.4">ISO</text>
<text x="231.3" y="94">GND</text>
<text x="237.5" y="90.4">COUP</text>
<text x="238.6" y="94">GND</text>
<text x="14.6" y="128.8">GND1</text>
<text x="64.8" y="128.9" transform="rotate(-90 64.8 128.9)">GND</text>
<text x="70.3" y="128.9" transform="rotate(-90 70.3 128.9)">GND</text>
<text x="14.6" y="136.1">GND2</text>
<text x="17.5" y="132.4">IO</text>
<text x="57.6" y="132.4">INPUT</text>
<text x="222.2" y="132.4">RFIN</text>
<text x="222.2" y="136.1">SHDN</text>
<text x="231.5" y="136.1">OUT</text>
<text x="231.5" y="132.4">VCC</text>
<text x="64.8" y="138.1" transform="rotate(-90 64.8 138.1)">GND</text>
<text x="70.3" y="138.1" transform="rotate(-90 70.3 138.1)">OUTPUT</text>
<text x="222.2" y="139.7">GND</text>
<text x="222.2" y="143.4">CLPD</text>
<text x="231.3" y="143.4">GND</text>
<text x="232.6" y="139.7">NC</text>
</g>
<g font-size="1.5" fill="#00f">
<text x="140.8" y="85.3">SMA</text>
<text x="11" y="131.1">SMA</text>
</g>
<g font-size="1.3">
<text x="29.3" y="1.4">5</text>
<text x="84.1" y="1.4">4</text>
<text x="139" y="1.4">3</text>
<text x="193.9" y="1.4">2</text>
<text x="248.7" y="1.4">1</text>
<text x=".5" y="24.7">D</text>
<text x="276.6" y="24.7">D</text>
<text x=".5" y="68.2">C</text>
<text x="276.6" y="68.2">C</text>
<text x=".5" y="111.6">B</text>
<text x="276.6" y="111.6">B</text>
<text x=".5" y="155">A</text>
<text x="276.6" y="155">A</text>
<text x="29.3" y="176.9">5</text>
<text x="84.1" y="176.9">4</text>
<text x="139" y="176.9">3</text>
<text x="193.9" y="176.9">2</text>
<text x="248.7" y="176.9">1</text>
</g>
</svg>
